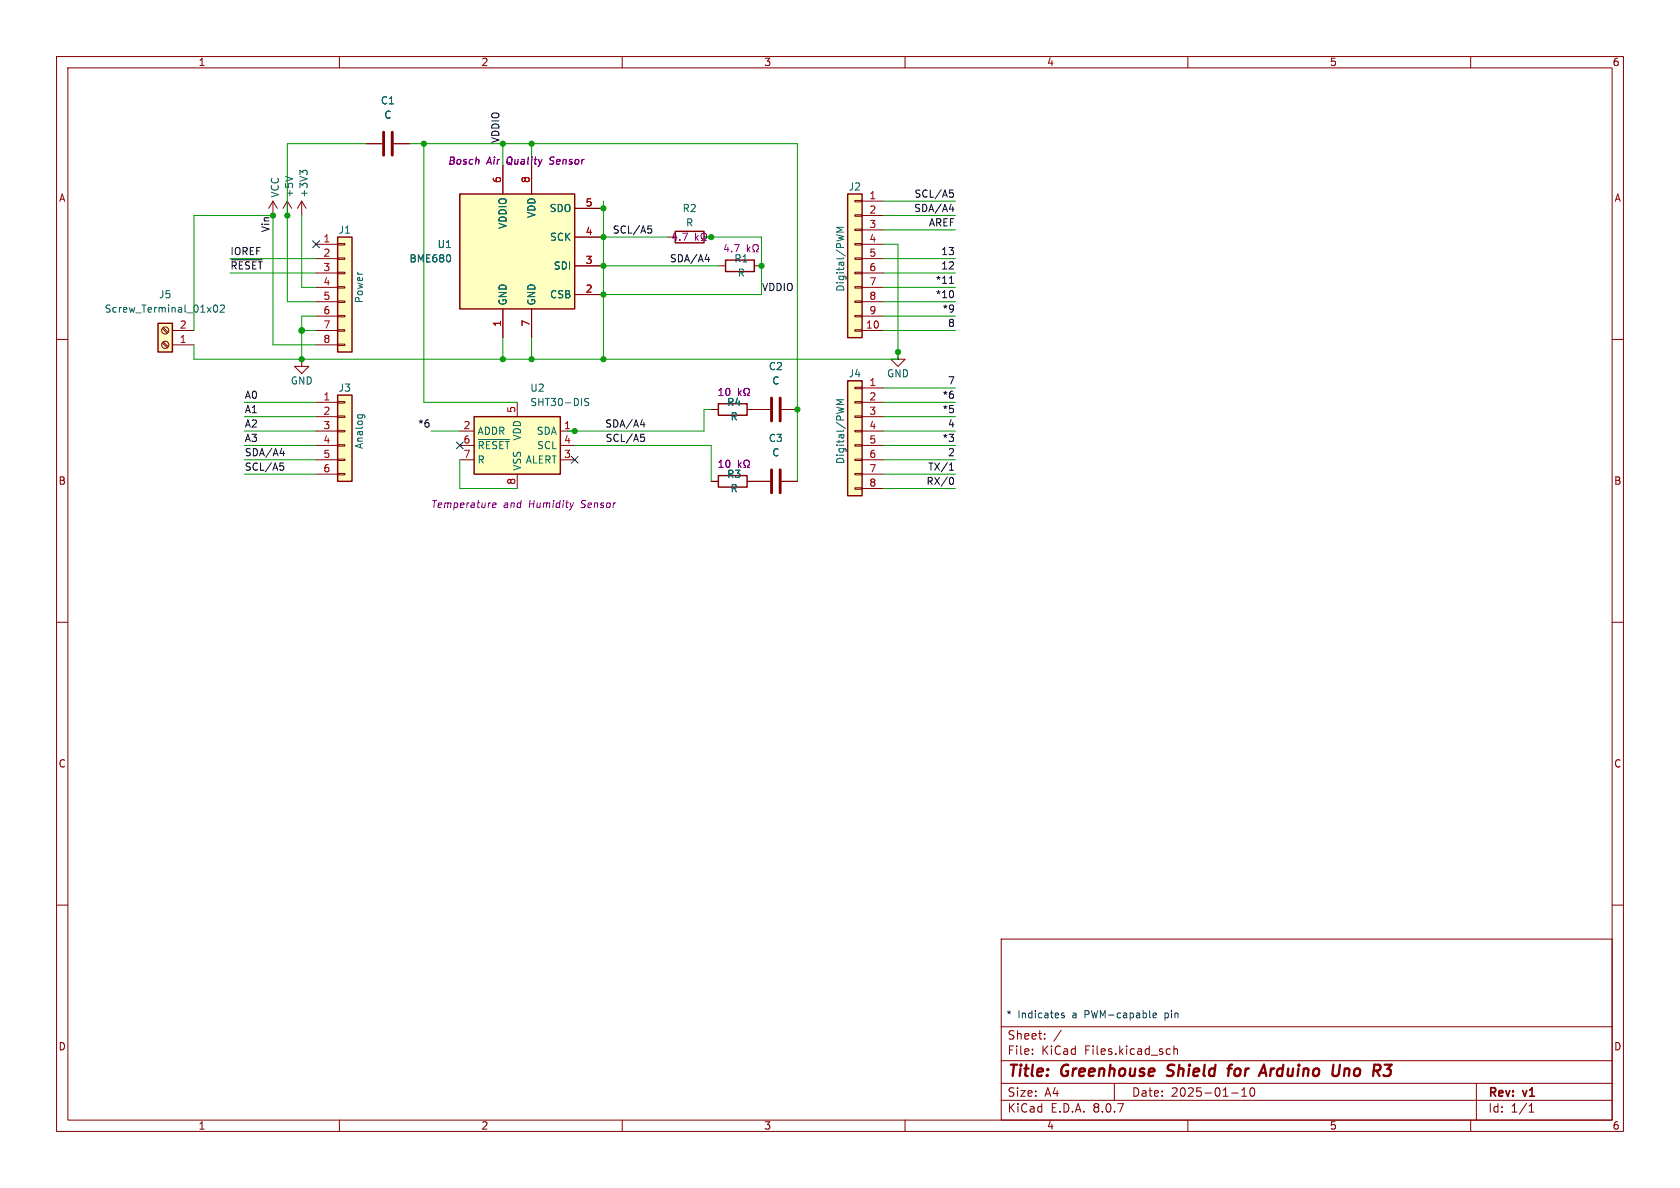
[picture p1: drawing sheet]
<svg xmlns="http://www.w3.org/2000/svg" width="297mm" height="210mm" viewBox="0 0 297 210" stroke-linecap="round" stroke-linejoin="round" font-family="sans-serif">
<g fill="none" stroke="#840000" stroke-width=".18">
<path d="M10 10h277v190h-277zM12 12h273v186h-273zM60 10v2M110 10v2M160 10v2M210 10v2M260 10v2M127 47h1.3M133.3 47h1.3M10 60h2M53.3 63.5v1.3h1.3l-1.3 1.2-1.2-1.2h1.2M285 60h2"/>
<path d="M10 110h2M285 110h2M10 160h2M177 166h108v32h-108zM285 160h2M60 198v2M110 198v2M160 198v2M177 194.5h108M177 191.5h108M177 187.5h108M177 181.5h108"/>
<path d="M182.5 186.3v.1M182.5 185.5v.1M184.7 183.6v.1M184.7 182.8v.1M187.6 182.1l-1.3 2M197 191.5v3M206.5 185.4l.4 .1M206.9 186.3l-.4 .1M207.5 185.5l.2-.1 .4 .1 .1 .9M207.5 184.9v1.5M210 198v2M217.7 193.2h1.2"/>
<path d="M219.5 193.8h.9M219.5 192.7l.5-.4v1.5M221.1 192.4l.2-.1a.81 .81 0 0 1 .6 .6 .81 .81 0 0 1-.3 .8l-.1 .1a.81 .81 0 0 1-.4-1.4zM260 198v2M261 191.5v6.5M270.3 196.6h.9M270.3 195.5l.4-.4v1.5"/>
</g>
<path d="M206.3 190.1l.2 .1M206.6 188.4l-.2 .4 .1 .2M217 188.9h.8M217.8 188.2l-.4 .1-.1 .2-.2 1.7M222.8 189.6h1M223.5 188.2l.4 2M237.8 188.9l-.2 1.3M238.3 188.9l-.6 .2M244.8 188.2h1.2l-.7 .8h.3l.2 .2v.6l-.4 .4h-.6" fill="none" stroke="#840000" stroke-width=".4"/>
<path d="M128.3 46h5v2h-5z" fill="none" stroke="#840000" stroke-width=".25"/>
<path d="M132.1 43.3v1.2M132.2 44l.4 .5M132.6 43.7l-.5 .5M133.1 44.5h.3v-.2a.54 .54 0 0 1-.3-.8 .54 .54 0 0 1 .8-.2 .58 .58 0 0 1-.1 1v.2h.3" fill="none" stroke="#840084" stroke-width=".18"/>
<path d="M149.9 34.3h2.5v25.4h-2.5z" fill="#ffffc2"/>
<g fill="none" stroke="#840000" stroke-width=".18">
<path d="M151.1 38h1.3v.2h-1.3zM151.1 35.4h1.3v.3h-1.3zM152.4 35.6h3.8M152.4 38.1h3.8M151.1 58.3h1.3v.2h-1.3zM151.1 55.8h1.3v.2h-1.3zM151.1 53.2h1.3v.3h-1.3zM151.1 50.7h1.3v.2h-1.3zM151.1 48.1h1.3v.3h-1.3zM151.1 45.6h1.3v.2h-1.3zM151.1 43.1h1.3v.2h-1.3zM151.1 40.5h1.3v.3h-1.3z"/>
<path d="M152.4 58.4h3.8M152.4 40.6h3.8M152.4 43.2h3.8M152.4 45.7h3.8M152.4 48.3h3.8M152.4 50.8h3.8M152.4 53.3h3.8M152.4 55.9h3.8"/>
</g>
<path d="M149.9 34.3h2.5v25.4h-2.5z" fill="none" stroke="#840000" stroke-width=".25"/>
<path d="M149.2 40.2h-1.3l.9 .4-.9 .4h1.3" fill="none" stroke="#006464" stroke-width=".18"/>
<path d="M149.9 67.3h2.5v20.3h-2.5z" fill="#ffffc2"/>
<g fill="none" stroke="#840000" stroke-width=".18">
<path d="M151.1 78.6h1.3v.3h-1.3zM151.1 76.1h1.3v.2h-1.3zM151.1 73.5h1.3v.3h-1.3zM151.1 71h1.3v.2h-1.3zM151.1 68.5h1.3v.2h-1.3zM152.4 68.6h3.8M152.4 71.1h3.8M152.4 73.7h3.8M152.4 76.2h3.8M152.4 78.7h3.8M151.1 86.2h1.3v.3h-1.3zM151.1 83.7h1.3v.2h-1.3z"/>
<path d="M151.1 81.2h1.3v.2h-1.3zM152.4 81.3h3.8M152.4 83.8h3.8M152.4 86.4h3.8"/>
</g>
<path d="M149.9 67.3h2.5v20.3h-2.5z" fill="none" stroke="#840000" stroke-width=".25"/>
<path d="M149.2 70.7h-1.3l.9 .4-.9 .4h1.3" fill="none" stroke="#006464" stroke-width=".18"/>
<path d="M81.3 34.3h20.3v20.3h-20.3z" fill="#ffffc2"/>
<path d="M81.3 34.3h20.3v20.3h-20.3zM127 71.4h5.1v2h-5.1zM127 84.1h5.1v2h-5.1z" fill="none" stroke="#840000" stroke-width=".25"/>
<g fill="none" stroke="#840000" stroke-width=".18">
<path d="M64.8 25.4h2.8M69.6 25.4h2.8M88.9 29.2v5.1M94 29.2v5.1M101.6 36.8h5.1M88.9 54.6v5.1M94 54.6v5.1M101.6 52.1h5.1M101.6 47h5.1M101.6 41.9h5.1M125.7 72.4h1.3M132.1 72.4h1.2"/>
<path d="M125.7 85.1h1.3M132.1 85.1h4M138.2 85.1h2.8"/>
</g>
<path d="M79.6 45.3v.8" fill="none" stroke="#006464" stroke-width=".18"/>
<path d="M130.5 68.7v1.2M130.7 69.4l.3 .5M131 69.1l-.5 .5M131.5 69.9h.3v-.2a.54 .54 0 0 1-.3-.8 .54 .54 0 0 1 .8-.2 .58 .58 0 0 1-.1 1v.2h.3M130.5 81.4v1.2M130.7 82.1l.3 .5M131 81.8l-.5 .5M131.5 82.6h.3v-.2a.54 .54 0 0 1-.3-.8 .54 .54 0 0 1 .8-.2 .58 .58 0 0 1-.1 1v.2h.3" fill="none" stroke="#840084" stroke-width=".18"/>
<path d="M67.8 23.4v4M69.3 23.4v4M136.4 83.1v4M137.9 83.1v4" fill="none" stroke="#840000" stroke-width=".51"/>
<path d="M27.9 57.2h2.6v5h-2.6z" fill="#ffffc2"/>
<path d="M27.9 57.2h2.6v5h-2.6z" fill="none" stroke="#840000" stroke-width=".25"/>
<g fill="none" stroke="#840000" stroke-width=".18">
<path d="M48.3 35.6l-.8 1.2M48.3 35.6v2.5M48.3 35.6l.7 1.2M53.3 35.6l-.7 1.2M53.3 35.6v2.5M53.3 35.6l.8 1.2M28.7 58.1l.9 .8M28.9 57.9l.8 .9M30.5 58.4h3.8M28.7 60.6l.9 .9M28.9 60.5l.8 .8M30.5 61h3.8"/>
<path d="M158.7 62.2v1.3h1.3l-1.3 1.3-1.2-1.3h1.2"/>
<circle cx="29.2" cy="58.4" r=".63"/>
<circle cx="29.2" cy="61" r=".63"/>
</g>
<path d="M53.5 30.5l-.5-.4v.8M53.5 30.3l.3-.2h.3l.2 .2M37.9 54l.1-.1a.68 .68 0 0 1 .5 .7 .68 .68 0 0 1-.5 .6l-.1-.1-.2-.4zM38.9 54l.5-.1 .3 .4-.8 .9h.8" fill="none" stroke="#006464" stroke-width=".18"/>
<path d="M83.8 73.7h15.3v10.1h-15.3z" fill="#ffffc2"/>
<path d="M83.8 73.7h15.3v10.1h-15.3z" fill="none" stroke="#840000" stroke-width=".25"/>
<path d="M50.8 35.6l-.8 1.2M50.8 35.6v2.5M50.8 35.6l.8 1.2M81.3 76.2h2.5M81.3 78.7h2.5M91.4 71.1v2.6M99.1 76.2h2.5M99.1 78.7h2.5M81.3 81.3h2.5M91.4 83.8v2.6M99.1 81.3h2.5" fill="none" stroke="#840000" stroke-width=".18"/>
<path d="M50.5 31.2l1.2 .4M84.6 77.7h5.4M104.1 70.5l-.5-.1-.2 .2v.3l.6 .3 .1 .3-.3 .2-.4-.1" fill="none" stroke="#006464" stroke-width=".18"/>
<path d="M87.1 89.3l.6-.1v-.3h-.4l-.2 .2v.6h.5M101.4 88.9l-.4 .8" fill="none" stroke="#840084" stroke-width=".18"/>
<path d="M59.7 41.9h2.5v20.3h-2.5z" fill="#ffffc2"/>
<g fill="none" stroke="#840000" stroke-width=".18">
<path d="M55.9 43.2h3.8M55.9 45.7h3.8M55.9 48.3h3.8M55.9 50.8h3.8M55.9 53.3h3.8M55.9 55.9h3.8M55.9 58.4h3.8M59.7 58.3h1.3v.2h-1.3zM59.7 55.8h1.3v.2h-1.3zM59.7 53.2h1.3v.3h-1.3zM59.7 50.7h1.3v.2h-1.3zM59.7 48.1h1.3v.3h-1.3z"/>
<path d="M59.7 45.6h1.3v.2h-1.3zM59.7 43.1h1.3v.2h-1.3zM124.5 41.9h1.2M55.9 61h3.8M59.7 60.8h1.3v.3h-1.3zM133.3 72.4h2.8M138.2 72.4h2.8"/>
</g>
<path d="M59.7 41.9h2.5v20.3h-2.5zM119.4 40.9h5.1v2h-5.1z" fill="none" stroke="#840000" stroke-width=".25"/>
<path d="M136.4 70.4v4M137.9 70.4v4" fill="none" stroke="#840000" stroke-width=".51"/>
<path d="M123 41.2v1.3M123.1 42l.4 .5M123.5 41.6l-.5 .5M123.9 42.5h.3v-.3a.54 .54 0 0 1-.2-.7 .54 .54 0 0 1 .7-.2 .58 .58 0 0 1-.1 .9v.3h.3" fill="none" stroke="#840084" stroke-width=".18"/>
<path d="M59.7 69.9h2.5v15.2h-2.5z" fill="#ffffc2"/>
<g fill="none" stroke="#840000" stroke-width=".18">
<path d="M64.8 25.4h2.8M69.6 25.4h2.8M88.9 29.2v5.1M94 29.2v5.1M101.6 36.8h5.1M88.9 54.6v5.1M94 54.6v5.1M101.6 52.1h5.1M101.6 47h5.1M101.6 41.9h5.1M55.9 71.1h3.8M55.9 73.7h3.8"/>
<path d="M55.9 76.2h3.8M55.9 78.7h3.8M59.7 78.6h1.3v.3h-1.3zM59.7 76.1h1.3v.2h-1.3zM59.7 73.5h1.3v.3h-1.3zM59.7 71h1.3v.2h-1.3zM125.7 72.4h1.3M132.1 72.4h4M138.2 72.4h2.8M55.9 81.3h3.8M55.9 83.8h3.8M59.7 83.7h1.3v.2h-1.3z"/>
<path d="M59.7 81.2h1.3v.2h-1.3zM125.7 85.1h1.3M132.1 85.1h4M138.2 85.1h2.8"/>
</g>
<path d="M59.7 69.9h2.5v15.2h-2.5z" fill="none" stroke="#840000" stroke-width=".25"/>
<path d="M79.6 45.3v.8M63.2 73.3h1.1l.2 .3M63.3 73.3l-.1 .4M64 73.3l.1 .4" fill="none" stroke="#006464" stroke-width=".18"/>
<g fill="none" stroke="#0f0f0f" stroke-width=".18">
<path d="M114.6 39.9h.6M167.8 37h.8M167.9 33.6h.6M168 34.1h.3l.3 .2-.1 .4-.5 .2M168.4 36.6v.8M40.9 45.9h5.5M114.7 40.4h.3l.2 .3v.4l-.5 .1M124.7 45.9h.7M125.3 45.4v.9M167.8 50.1h.8M168.5 51.6v.8M50.1 79.7v.9"/>
<path d="M113.2 75.1h.8M113.3 76.8h.6M113.4 77.3h.3l.3 .2-.2 .5h-.4M113.8 74.7v.8M49.5 81.8h.6M49.5 80.2h.8M49.6 82.3h.3l.3 .3-.1 .5h-.5M167.8 83.1h.8M168 82.1l.2-.3v1.3M168.1 84.4a.68 .68 0 0 1 .5 .6 .68 .68 0 0 1-.5 .7"/>
</g>
<path d="M188.1 179.1h-.3l-.2 .2 .1 .1 .4 .2v.3h-.5M203.8 179.5l.6-.1v-.3h-.4l-.2 .2 .1 .6h.5" fill="none" stroke="#0000c2" stroke-width=".18"/>
<g fill="none" stroke="#009600" stroke-width=".18">
<path d="M53.3 38.1v12.7h2.6M64.8 25.4h-14v27.9h5.1M72.4 25.4h68.6v59.7M74.9 25.4v45.7h16.5M88.9 25.4v3.8M94 25.4v3.8M106.7 35.6v27.9M156.2 38.1h12.7M156.2 35.6h12.7M34.3 58.4v-20.3h14v22.9h7.6M40.6 45.7h15.3M40.6 48.3h15.3"/>
<path d="M53.3 58.4h2.6M55.9 55.9h-2.6v7.6M88.9 59.7v3.8M94 59.7v3.8M106.7 41.9h11.4M106.7 47h20.3M124.5 41.9h10.1v10.2h-27.9M156.2 43.2h2.5v20.3h-124.4v-2.5M156.2 40.6h12.7M156.2 45.7h12.7M156.2 50.8h12.7M156.2 58.4h12.7"/>
<path d="M156.2 55.9h12.7M156.2 53.3h12.7M156.2 48.3h12.7M43.2 76.2h12.7M43.2 71.1h12.7M43.2 78.7h12.7M43.2 73.7h12.7M76.2 76.2h5.1M101.6 78.7h24.1v6.4M125.7 72.4h-1.2v3.8h-24.2M156.2 76.2h12.7M156.2 71.1h12.7"/>
<path d="M156.2 78.7h12.7M156.2 73.7h12.7M156.2 68.6h12.7M43.2 81.3h12.7M43.2 83.8h12.7M81.3 81.3v5.1h10.1M156.2 81.3h12.7M156.2 83.8h12.7M156.2 86.4h12.7"/>
</g>
<path d="M55.3 42.6l1.2 1.2M56.5 42.6l-1.2 1.2M80.7 78.1l1.2 1.2M81.9 78.1l-1.2 1.2M101 80.7l1.2 1.2M102.2 80.7l-1.2 1.2" fill="none" stroke="#000084" stroke-width=".18"/>
<path d="M130.5 68.7v1.2M130.7 69.4l.3 .5M131 69.1l-.5 .5M131.5 69.9h.3v-.2a.54 .54 0 0 1-.3-.8 .54 .54 0 0 1 .8-.2 .58 .58 0 0 1-.1 1v.2h.3M130.5 81.4v1.2M130.7 82.1l.3 .5M131 81.8l-.5 .5M131.5 82.6h.3v-.2a.54 .54 0 0 1-.3-.8 .54 .54 0 0 1 .8-.2 .58 .58 0 0 1-.1 1v.2h.3" fill="none" stroke="#840084" stroke-width=".18"/>
<g fill="#009600" stroke="#009600" stroke-width=".18">
<circle cx="88.9" cy="63.5" r=".46"/>
<circle cx="88.9" cy="25.4" r=".46"/>
<circle cx="74.9" cy="25.4" r=".46"/>
<circle cx="94" cy="63.5" r=".46"/>
<circle cx="106.7" cy="36.8" r=".46"/>
<circle cx="94" cy="25.4" r=".46"/>
<circle cx="101.6" cy="76.2" r=".46"/>
<circle cx="106.7" cy="63.5" r=".46"/>
<circle cx="141" cy="72.4" r=".46"/>
<circle cx="106.7" cy="41.9" r=".46"/>
<circle cx="134.6" cy="47" r=".46"/>
<circle cx="106.7" cy="47" r=".46"/>
<circle cx="125.7" cy="41.9" r=".46"/>
<circle cx="106.7" cy="52.1" r=".46"/>
<circle cx="158.7" cy="62.2" r=".46"/>
<circle cx="50.8" cy="38.1" r=".46"/>
<circle cx="48.3" cy="38.1" r=".46"/>
<circle cx="53.3" cy="63.5" r=".46"/>
<circle cx="53.3" cy="58.4" r=".51"/>
</g>
<g font-size="2.8" fill="#840000">
<text x="178" y="190.9">Title:</text>
<text x="187.7" y="190.9">Greenhouse</text>
<text x="207.2" y="190.9">Shield</text>
<text x="218.8" y="190.9">for</text>
<text x="225.3" y="190.9">Arduino</text>
<text x="238.8" y="190.9">Uno</text>
</g>
<g font-size="2.1" fill="#840000">
<text x="178" y="184">Sheet:</text>
<text x="178" y="186.7">File:</text>
<text x="184.1" y="186.7">KiCad</text>
<text x="191.8" y="186.7">Files.kicad_sch</text>
<text x="178" y="196.9">KiCad</text>
<text x="178" y="194.1">Size:</text>
<text x="184.7" y="194.1">A4</text>
<text x="185.7" y="196.9">E.D.A.</text>
<text x="193.3" y="196.9">8.0.7</text>
<text x="200" y="194.1">Date:</text>
<text x="207" y="194.1">2025-01-10</text>
<text x="263" y="194.3">Rev:</text>
<text x="263" y="196.9">Id:</text>
<text x="267.1" y="196.9">1/1</text>
<text x="269.4" y="194.3">v1</text>
</g>
<g font-size="1.8" fill="#840000">
<text x="35" y="11.9">1</text>
<text x="85" y="11.9">2</text>
<text x="135" y="11.9">3</text>
<text x="185" y="11.9">4</text>
<text x="235" y="11.9">5</text>
<text x="285" y="11.9">6</text>
<text x="10.3" y="35.9">A</text>
<text x="285.3" y="35.9">A</text>
<text x="10.3" y="85.9">B</text>
<text x="285.3" y="85.9">B</text>
<text x="10.3" y="135.9">C</text>
<text x="285.3" y="135.9">C</text>
<text x="10.3" y="185.9">D</text>
<text x="285.3" y="185.9">D</text>
<text x="35" y="199.9">1</text>
<text x="85" y="199.9">2</text>
<text x="135" y="199.9">3</text>
<text x="185" y="199.9">4</text>
<text x="235" y="199.9">5</text>
<text x="285" y="199.9">6</text>
</g>
<g font-size="1.8" fill="#006464">
<text x="67.2" y="18.6">C1</text>
<text x="67.8" y="21.2">C</text>
<text x="49.5" y="35" transform="rotate(-90 49.5 35)">VCC</text>
<text x="52" y="35" transform="rotate(-90 52 35)">+5V</text>
<text x="54.6" y="35" transform="rotate(-90 54.6 35)">+3V3</text>
<text x="149.9" y="33.9">J2</text>
<text x="59.8" y="41.5">J1</text>
<text x="89.8" y="40.6" transform="rotate(-90 89.8 40.6)">VDDIO</text>
<text x="94.8" y="38.6" transform="rotate(-90 94.8 38.6)">VDD</text>
<text x="97.1" y="37.7">SDO</text>
<text x="120.6" y="37.7">R2</text>
<text x="121.2" y="40.2">R</text>
<text x="72.3" y="46.6">BME680</text>
<text x="77.3" y="44">U1</text>
<text x="97.1" y="42.8">SCK</text>
<text x="97.8" y="47.9">SDI</text>
<text x="129.7" y="46.6">R1</text>
<text x="28" y="52.9">J5</text>
<text x="64.4" y="53.7" transform="rotate(-90 64.4 53.7)">Power</text>
<text x="97.1" y="52.9">CSB</text>
<text x="130.3" y="49.1">R</text>
<text x="149.5" y="51.7" transform="rotate(-90 149.5 51.7)">Digital/PWM</text>
<text x="18.4" y="55.5">Screw_Terminal_01x02</text>
<text x="89.8" y="54.1" transform="rotate(-90 89.8 54.1)">GND</text>
<text x="94.8" y="54.1" transform="rotate(-90 94.8 54.1)">GND</text>
<text x="135.8" y="65.6">C2</text>
<text x="51.3" y="68.2">GND</text>
<text x="59.8" y="69.4">J3</text>
<text x="93.6" y="72">SHT30-DIS</text>
<text x="93.6" y="69.4">U2</text>
<text x="128.5" y="72">R4</text>
<text x="136.4" y="68.2">C</text>
<text x="149.9" y="66.9">J4</text>
<text x="156.7" y="66.9">GND</text>
<text x="84.3" y="77.1">ADDR</text>
<text x="92.3" y="78" transform="rotate(-90 92.3 78)">VDD</text>
<text x="94.8" y="77.1">SDA</text>
<text x="129.1" y="74.5">R</text>
<text x="64.4" y="79.5" transform="rotate(-90 64.4 79.5)">Analog</text>
<text x="84.3" y="79.6">~{RESET}</text>
<text x="84.3" y="82.1">R</text>
<text x="92.3" y="83.3" transform="rotate(-90 92.3 83.3)">VSS</text>
<text x="92.8" y="82.1">ALERT</text>
<text x="94.8" y="79.6">SCL</text>
<text x="135.8" y="78.3">C3</text>
<text x="136.4" y="80.9">C</text>
<text x="149.5" y="82.1" transform="rotate(-90 149.5 82.1)">Digital/PWM</text>
<text x="128.5" y="84.7">R3</text>
<text x="129.1" y="87.2">R</text>
</g>
<g font-size="1.8" fill="#840084">
<text x="79.1" y="29.3">Bosch</text>
<text x="86" y="29.3">Air</text>
<text x="89.6" y="29.3">Quality</text>
<text x="97.4" y="29.3">Sensor</text>
<text x="118.6" y="42.8">4.7</text>
<text x="127.7" y="44.8">4.7</text>
<text x="126.8" y="70.2">10</text>
<text x="126.8" y="82.9">10</text>
<text x="76.1" y="90">Temperature</text>
<text x="88.9" y="90">and</text>
<text x="93.6" y="90">Humidity</text>
<text x="103" y="90">Sensor</text>
</g>
<g font-size="1.8" fill="#0f0f0f">
<text x="88.4" y="25.4" transform="rotate(-90 88.4 25.4)">VDDIO</text>
<text x="161.6" y="35">SCL/A5</text>
<text x="47.7" y="41.1" transform="rotate(-90 47.7 41.1)">Vin</text>
<text x="108.2" y="41.4">SCL/A5</text>
<text x="161.5" y="37.6">SDA/A4</text>
<text x="164.1" y="40.1">AREF</text>
<text x="40.6" y="47.7">~{RESET}</text>
<text x="40.6" y="45.2">IOREF</text>
<text x="118.3" y="46.5">SDA/A4</text>
<text x="166.3" y="47.7">12</text>
<text x="166.3" y="45.2">13</text>
<text x="134.6" y="51.5">VDDIO</text>
<text x="165.3" y="52.8">*10</text>
<text x="165.3" y="50.3">*11</text>
<text x="166.5" y="55.3">*9</text>
<text x="167.5" y="57.9">8</text>
<text x="43.2" y="70.6">A0</text>
<text x="166.5" y="70.6">*6</text>
<text x="167.5" y="68">7</text>
<text x="43.2" y="73.1">A1</text>
<text x="43.2" y="75.7">A2</text>
<text x="73.8" y="75.7">*6</text>
<text x="106.9" y="75.7">SDA/A4</text>
<text x="166.5" y="73.1">*5</text>
<text x="167.5" y="75.7">4</text>
<text x="43.2" y="78.2">A3</text>
<text x="43.2" y="83.3">SCL/A5</text>
<text x="43.2" y="80.7">SDA/A4</text>
<text x="107" y="78.2">SCL/A5</text>
<text x="164" y="83.3">TX/1</text>
<text x="166.5" y="78.2">*3</text>
<text x="167.5" y="80.7">2</text>
<text x="163.7" y="85.8">RX/0</text>
</g>
<g font-size="1.8" fill="#a90000">
<text x="88.6" y="32.5" transform="rotate(-90 88.6 32.5)">6</text>
<text x="93.7" y="32.5" transform="rotate(-90 93.7 32.5)">8</text>
<text x="153.6" y="35.3">1</text>
<text x="103.4" y="41.7">4</text>
<text x="103.4" y="36.6">5</text>
<text x="153.6" y="37.8">2</text>
<text x="153.6" y="40.4">3</text>
<text x="57.1" y="42.9">1</text>
<text x="57.1" y="45.5">2</text>
<text x="103.4" y="46.7">3</text>
<text x="153.6" y="42.9">4</text>
<text x="153.6" y="45.5">5</text>
<text x="57.1" y="48">3</text>
<text x="57.1" y="50.5">4</text>
<text x="57.1" y="53.1">5</text>
<text x="103.4" y="51.8">2</text>
<text x="153.6" y="48">6</text>
<text x="153.6" y="50.5">7</text>
<text x="153.6" y="53.1">8</text>
<text x="31.7" y="58.2">2</text>
<text x="57.1" y="55.6">6</text>
<text x="57.1" y="58.2">7</text>
<text x="88.6" y="57.9" transform="rotate(-90 88.6 57.9)">1</text>
<text x="93.7" y="57.9" transform="rotate(-90 93.7 57.9)">7</text>
<text x="153" y="58.2">10</text>
<text x="153.6" y="55.6">9</text>
<text x="31.7" y="60.7">1</text>
<text x="57.1" y="60.7">8</text>
<text x="57.1" y="70.9">1</text>
<text x="153.6" y="68.3">1</text>
<text x="153.6" y="70.9">2</text>
<text x="57.1" y="73.4">2</text>
<text x="57.1" y="75.9">3</text>
<text x="81.8" y="75.9">2</text>
<text x="91.2" y="73.1" transform="rotate(-90 91.2 73.1)">5</text>
<text x="99.6" y="75.9">1</text>
<text x="153.6" y="73.4">3</text>
<text x="153.6" y="75.9">4</text>
<text x="57.1" y="78.5">4</text>
<text x="57.1" y="81">5</text>
<text x="57.1" y="83.6">6</text>
<text x="81.8" y="78.5">6</text>
<text x="81.8" y="81">7</text>
<text x="99.6" y="81">3</text>
<text x="99.6" y="78.5">4</text>
<text x="153.6" y="78.5">5</text>
<text x="153.6" y="81">6</text>
<text x="153.6" y="83.6">7</text>
<text x="91.2" y="85.8" transform="rotate(-90 91.2 85.8)">8</text>
<text x="153.6" y="86.1">8</text>
</g>
<g font-size="1.8" fill="#0000c2">
<text x="177.8" y="180.1">*</text>
<text x="179.9" y="180.1">Indicates</text>
<text x="189.7" y="180.1">a</text>
<text x="192" y="180.1">PWM-capable</text>
<text x="206.4" y="180.1">pin</text>
</g>
</svg>
